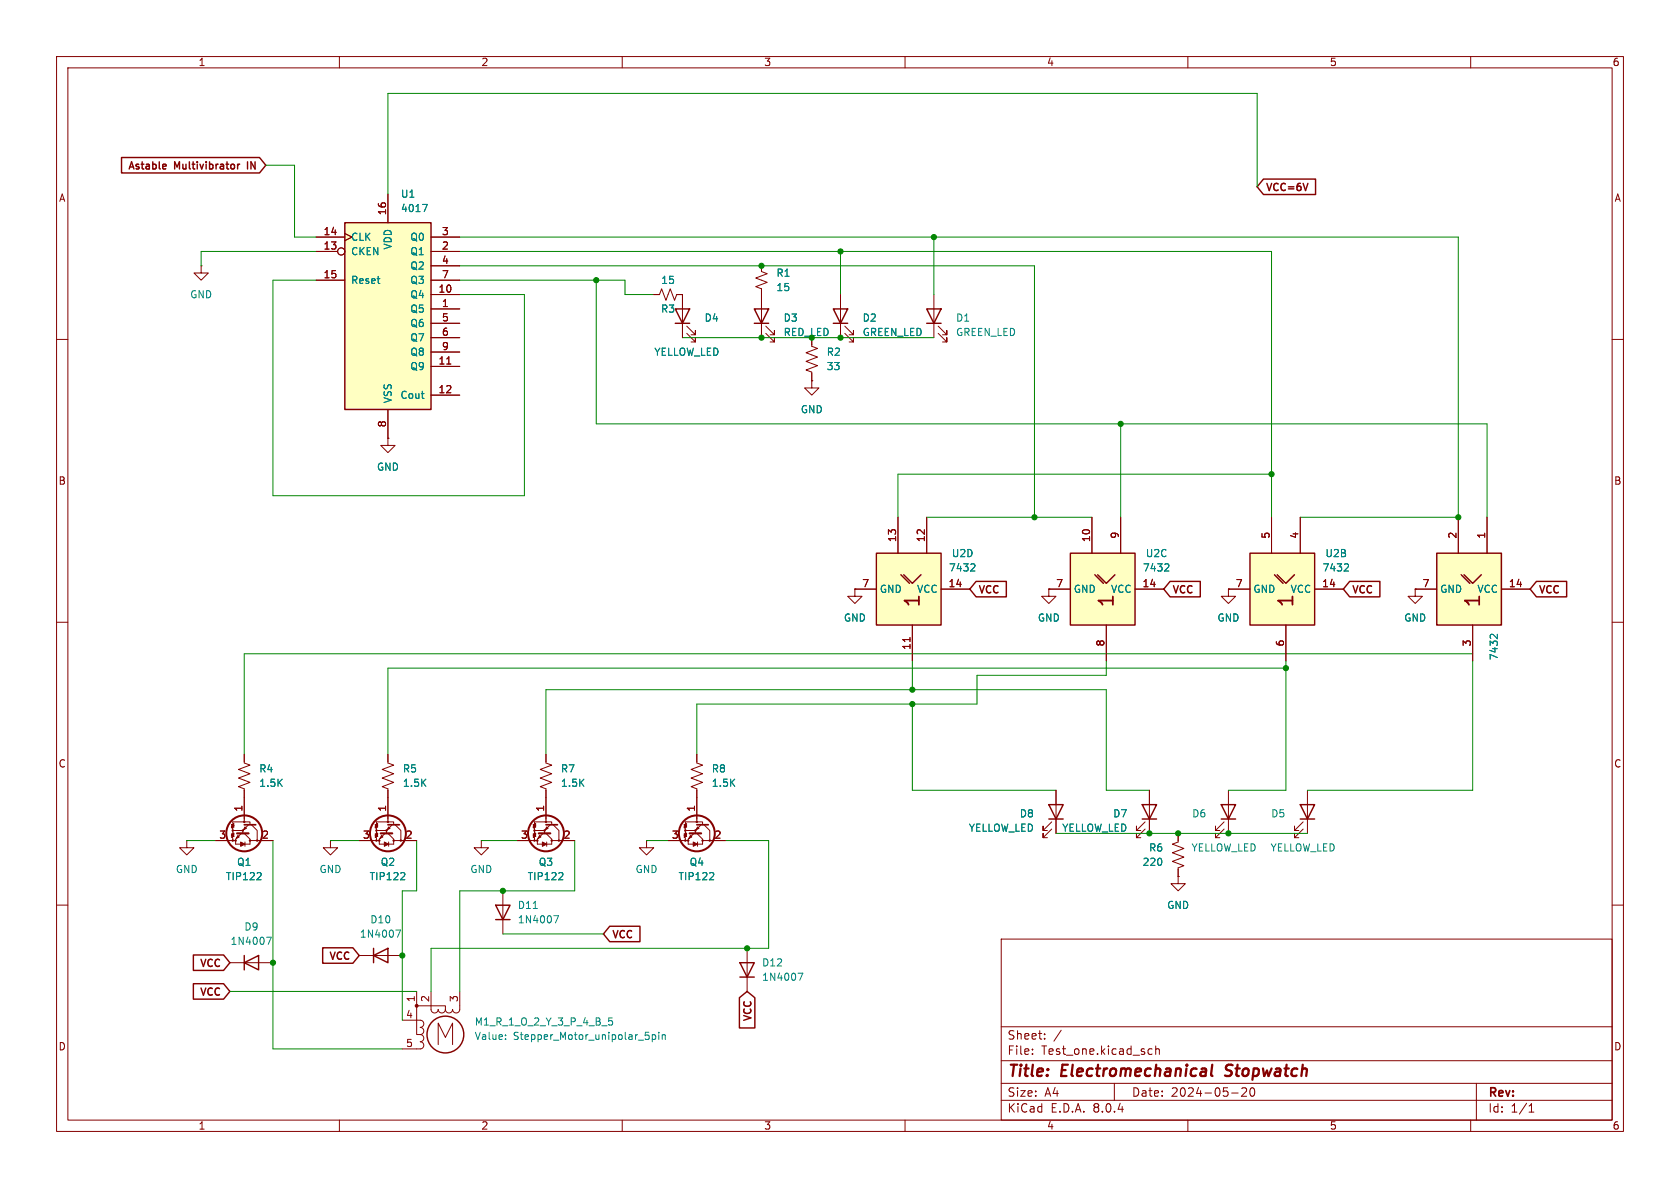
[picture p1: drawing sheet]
<svg xmlns="http://www.w3.org/2000/svg" width="297mm" height="210mm" viewBox="0 0 297 210" stroke-linecap="round" stroke-linejoin="round" font-family="sans-serif">
<g fill="none" stroke="#840000" stroke-width=".18">
<path d="M10 10h277v190h-277zM12 12h273v186h-273zM60 10v2M110 10v2M160 10v2M210 10v2M260 10v2M10 60h2M285 60h2M10 110h2M151.1 104.1v1.3h1.3l-1.3 1.3-1.2-1.3h1.2M151.1 104.1h.1"/>
<path d="M217.2 104.1v1.3h1.2l-1.2 1.3-1.3-1.3h1.3M217.2 104.1h.1M285 110h2M96.5 133.4v1.5l1 .4-2 .7 2 .8-2 .7 2 .8-2 .8 1 .3v5.8M123.2 133.4v1.5l1 .4-2 .7 2 .8-2 .7 2 .8-2 .8 1 .3v1.6M10 160h2M33 148.6v1.3h1.3l-1.3 1.2-1.3-1.2h1.3M33 148.6h.1M85.1 148.6v1.3h1.3l-1.3 1.2-1.3-1.2h1.3M85.1 148.6h.1M88.9 157.5v7.6M91.4 148.6h3.1"/>
<path d="M95 148.6v.6h.9M95.4 147.7l.2 .3-.5 .2zM96 147.3l-1 1v.3h-.5M96.3 146.8h-1.8v.4l.2 .1-.5 .1 .5 .2-.5 .1 .5 .1-.5 .2 .3 .1v.5M96.6 146.2l.3 .2-.5 .3zM96.6 148.8v.8M97.3 145.8l-1 1v.5M97.5 145.8v-.5h-3v.2l.2 .2-.5 .1 .5 .1-.5 .2 .5 .1-.5 .1 .3 .1v.4M97.5 148.6v.6h-.9M97.8 145.8l1 1v1.8h-1.3v-.3l-1-1M98.9 148.6h2.7M114.3 148.6v1.3h1.3l-1.3 1.2-1.3-1.2h1.3"/>
<path d="M114.3 148.6h.1M285 160h2M73.7 177.8v5.1h.6M73.7 177.8h5v.6M73.7 175.3v2.5M76.2 175.3v3.1a.64 .64 0 0 0 .6 .7 .64 .64 0 0 0 .7-.7 .64 .64 0 0 0 .6 .7 .64 .64 0 0 0 .6-.7M81.3 175.3v3.1a.64 .64 0 0 1-.7 .7 .64 .64 0 0 1-.6-.7 .64 .64 0 0 1-.6 .7 .64 .64 0 0 1-.7-.7M132.1 167.6v7.7M177 166h108v32h-108zM60 198v2M71.1 180.3h3.2M74.3 182.9a.64 .64 0 0 1 .6 .6 .64 .64 0 0 1-.6 .7 .63 .63 0 0 1 .6 .6 .63 .63 0 0 1-.6 .6h-3.2"/>
<path d="M74.3 180.3a.64 .64 0 0 1 .6 .7 .64 .64 0 0 1-.6 .6 .63 .63 0 0 1 .6 .6 .63 .63 0 0 1-.6 .7M77.5 184.7v-3.9l1.2 2.6 1.3-2.6v3.9M110 198v2M160 198v2M177 194.5h108M177 191.5h108M177 187.5h108M177 181.5h108M182.5 186.3v.1M182.5 185.5v.1M184.7 183.6v.1M184.7 182.8v.1"/>
<path d="M187.6 182.1l-1.3 2M197 191.5v3M203.2 185.4l.5 .1M203.7 186.3l-.5 .1M204.3 185.5l.2-.1 .4 .1 .1 .9M204.3 184.9v1.5M210 198v2M217.7 193.2h1.2M220.3 192.4v.5l-.8 .9h.9M221.1 192.4a.81 .81 0 0 0 .4 1.4l.2-.1 .1-.5-.1-.8M260 198v2M261 191.5v6.5"/>
<path d="M270.3 196.6h.9M270.3 195.5l.4-.4v1.5"/>
<circle cx="94.5" cy="148.6" r=".13"/>
<circle cx="94.5" cy="146.8" r=".13"/>
<circle cx="95" cy="148.6" r=".13"/>
<circle cx="96.3" cy="146.8" r=".13"/>
<circle cx="96.5" cy="145.3" r=".13"/>
<circle cx="97.5" cy="148.6" r=".13"/>
<circle cx="98.8" cy="148.6" r=".13"/>
</g>
<path d="M214.3 188.2l-.2 1.7 .2 .3M216.6 190.1l.2 .1M216.9 188.4l-.2 .4 .1 .2" fill="none" stroke="#840000" stroke-width=".4"/>
<g fill="none" stroke="#840000" stroke-width=".25">
<path d="M87.6 160h2.6l-1.3 2.6zM87.6 162.6h2.6M130.8 170.2h2.5l-1.2 2.5zM130.8 172.7h2.5"/>
<circle cx="78.7" cy="182.9" r="3.3"/>
</g>
<g fill="none" stroke="#008484" stroke-width=".18">
<path d="M99.4 154.3l.1 .2v.3l-.8 .7h.8M94.3 160.6h.7M97.9 161.9h.8l-.5 1.2M107.6 179.9h.6M141.1 172h.8l-.5 1.3M89.4 183.6v.2M89.4 183v.1M107.8 180.4h.3l.2 .3-.1 .4-.4 .1M114.1 182.5h.6M114.5 183l.3 .2v.3l-.3 .3M115.3 182.9v1.3M115.3 183l.4-.1 .2 .2-.1 .6h-.5"/>
<path d="M116.5 182.5v.1M116.5 182.9v.9M117.1 183l.2-.1 .3 .1v.8M117.1 182.9v.9"/>
</g>
<path d="M96.5 145.8h2.1" fill="none" stroke="#840000" stroke-width=".3"/>
<path d="M95.2 147.3h2.1" fill="none" stroke="#840000" stroke-width=".38"/>
<g fill="#840000" stroke="#840000" stroke-width=".18">
<path d="M95.9 148.8l.7 .4-.7 .4z"/>
<circle cx="73.7" cy="177.8" r=".25"/>
</g>
<circle cx="96.5" cy="147.3" r="3.2" fill="none" stroke="#840000" stroke-width=".36"/>
<g fill="#ffffc2">
<path d="M189.2 97.8h11.5v12.7h-11.5z"/>
<path d="M193.5 101.6l1.6 1.5z"/>
<path d="M194.1 101.6h3l-1.5 1.5z"/>
</g>
<path d="M189.2 97.8h11.5v12.7h-11.5zM193.5 101.6l1.6 1.5M194.1 101.6l1.5 1.5 1.5-1.5" fill="none" stroke="#840000" stroke-width=".25"/>
<path d="M193 91.4v6.4M198.1 91.4v6.4M185.4 104.1v1.3h1.3l-1.3 1.3-1.3-1.3h1.3M185.4 104.1h.1M185.4 104.1h3.8M195.6 110.5v6.3M200.7 104.1h5" fill="none" stroke="#840000" stroke-width=".18"/>
<path d="M206.4 99.7l.2 .2v.3l-.7 .7h.7" fill="none" stroke="#008484" stroke-width=".18"/>
<g fill="#ffffc2">
<path d="M154.9 97.8h11.5v12.7h-11.5z"/>
<path d="M159.3 101.6l1.5 1.5z"/>
<path d="M159.8 101.6h3l-1.5 1.5z"/>
</g>
<g fill="none" stroke="#840000" stroke-width=".25">
<path d="M133.3 54.6h2.6l-1.3 2.6zM133.3 57.2h2.6M147.3 54.6h2.6l-1.3 2.6zM147.3 57.2h2.6M163.8 54.6h2.6l-1.3 2.6zM163.8 57.2h2.6M154.9 97.8h11.5v12.7h-11.5zM159.3 101.6l1.5 1.5M159.8 101.6l1.5 1.5 1.5-1.5M185.4 142.2h2.6l-1.3 2.6zM185.4 144.8h2.6M201.9 142.2h2.6l-1.3 2.6z"/>
<path d="M201.9 144.8h2.6M215.9 142.2h2.5l-1.2 2.6zM215.9 144.8h2.5M229.9 142.2h2.5l-1.3 2.6zM229.9 144.8h2.5M43.2 170.2l2.5-1.3v2.6zM43.2 168.9v2.6M66 168.9l2.6-1.3v2.6zM66 167.6v2.6"/>
</g>
<g fill="none" stroke="#840000" stroke-width=".18">
<path d="M134.6 47v1l1 .4-2 .7 2 .8-2 .8 1 .4v8.6M135.4 58.9l1.5 1.6v-.8v.8h-.8M135.4 57.7l1.5 1.5v-.8v.8h-.8M148.6 52.1v7.6M149.4 58.9l1.5 1.6v-.8v.8h-.8M149.4 57.7l1.5 1.5v-.8v.8h-.8M165.1 52.1v7.6M165.9 58.9l1.5 1.6v-.8v.8h-.8M165.9 57.7l1.5 1.5v-.8v.8h-.8M143.5 67.3v1.3h1.3l-1.3 1.3-1.3-1.3h1.3M143.5 67.3h.1M158.7 91.4v6.4"/>
<path d="M163.8 91.4v6.4M151.1 104.1h3.8M160.9 112.7v.7M161.3 110.5v6.3M166.4 104.1h5M43.2 133.4v1.5l1 .4-2 .7 2 .8-2 .7 2 .8-2 .8 1 .3v5.8M68.6 133.4v1.5l1 .4-2 .7 2 .8-2 .7 2 .8-2 .8 1 .3v5.8M186.7 139.7v7.6M203.2 139.7v7.6M217.2 139.7v7.6M231.1 139.7v7.6M38.1 148.6h3"/>
<path d="M41.7 148.6v.6h.8M42 147.7l.3 .3-.5 .2zM42.7 147.3l-1 1v.3h-.6M42.9 146.8h-1.8v.4l.3 .1-.5 .1 .5 .2-.5 .1 .5 .1-.5 .2 .2 .1v.5M43.3 146.2l.3 .2-.5 .3zM43.3 148.8v.8M43.9 145.8l-1 1v.5M44.2 145.8v-.5h-3.1v.2l.3 .2-.5 .1 .5 .1-.5 .2 .5 .1-.5 .1 .2 .1v.4M44.2 148.6v.6h-.9M44.4 145.8l1.1 1v1.8h-1.3v-.3l-1-1M45.6 148.6h2.7M58.4 148.6v1.3h1.3l-1.3 1.2-1.3-1.2h1.3"/>
<path d="M58.4 148.6h.1M63.5 148.6h3M67.1 148.6v.6h.8M67.4 147.7l.3 .3-.5 .2zM68.1 147.3l-1 1v.3h-.6M68.3 146.8h-1.8v.4l.3 .1-.5 .1 .5 .2-.5 .1 .5 .1-.5 .2 .2 .1v.5M68.7 146.2l.3 .2-.5 .3zM68.7 148.8v.8M69.3 145.8l-1 1v.5M69.6 145.8v-.5h-3.1v.2l.3 .2-.5 .1 .5 .1-.5 .2 .5 .1-.5 .1 .2 .1v.4M69.6 148.6v.6h-.9M69.8 145.8l1.1 1v1.8h-1.3v-.3l-1-1"/>
<path d="M71 148.6h2.7M118.1 148.6h3.1M121.7 148.6v.6h.9M122 147.7l.3 .3-.5 .2zM122.7 147.3l-1 1v.3h-.5M122.9 146.8h-1.7v.4l.2 .1-.5 .1 .5 .2-.5 .1 .5 .1-.5 .2 .3 .1v.5M123.2 141v4.2M123.3 146.2l.3 .2-.5 .3zM123.3 148.8v.8M124 145.8l-1.1 1v.5M124.2 145.8v-.5h-3v.2l.2 .2-.5 .1 .5 .1-.5 .2 .5 .1-.5 .1 .3 .1v.4M124.2 148.6v.6h-.9"/>
<path d="M124.5 145.8l1 1v1.8h-1.3v-.3l-1-1M125.6 148.6h2.7M185.9 146.6l-1.5 1.5v-.8v.8h.8M185.9 145.3l-1.5 1.5v-.7v.7h.8M202.4 146.6l-1.5 1.5v-.8v.8h.8M202.4 145.3l-1.5 1.5v-.7v.7h.8M208.3 154.9v1.3h-1.3l1.3 1.3 1.2-1.3h-1.2M208.3 154.9h.1M208.3 147.3v1.5l-1 .4 2 .8-2 .7 2 .8-2 .8 2 .7-1 .4v1.5M216.4 146.6l-1.5 1.5v-.8v.8h.7M216.4 145.3l-1.5 1.5v-.7v.7h.7M230.4 146.6l-1.5 1.5v-.8v.8h.7"/>
<path d="M230.4 145.3l-1.5 1.5v-.7v.7h.7M40.6 170.2h7.7M63.5 168.9h7.6"/>
<circle cx="41.1" cy="148.6" r=".13"/>
<circle cx="41.1" cy="146.8" r=".13"/>
<circle cx="41.7" cy="148.6" r=".13"/>
<circle cx="42.9" cy="146.8" r=".13"/>
<circle cx="43.2" cy="145.3" r=".13"/>
<circle cx="44.2" cy="148.6" r=".13"/>
<circle cx="45.5" cy="148.6" r=".13"/>
<circle cx="66.5" cy="148.6" r=".13"/>
<circle cx="66.5" cy="146.8" r=".13"/>
<circle cx="67.1" cy="148.6" r=".13"/>
<circle cx="68.3" cy="146.8" r=".13"/>
<circle cx="68.6" cy="145.3" r=".13"/>
<circle cx="69.6" cy="148.6" r=".13"/>
<circle cx="70.9" cy="148.6" r=".13"/>
<circle cx="121.2" cy="146.8" r=".13"/>
<circle cx="121.2" cy="148.6" r=".13"/>
<circle cx="121.7" cy="148.6" r=".13"/>
<circle cx="122.9" cy="146.8" r=".13"/>
<circle cx="123.2" cy="145.3" r=".13"/>
<circle cx="124.2" cy="148.6" r=".13"/>
<circle cx="125.5" cy="148.6" r=".13"/>
</g>
<path d="M172.1 99.7l.3 .2-.1 .3-.7 .7h.8M46.1 154.3l.1 .2-.1 .3-.7 .7h.8M71.5 154.3l.1 .2-.1 .3-.7 .7h.8M126.1 154.3l.1 .2-.1 .3-.7 .7h.8M47.1 165.7h.9l-.6 1.2M70 164.4h.8l-.5 1.3" fill="none" stroke="#008484" stroke-width=".18"/>
<path d="M43.2 145.8h2M68.6 145.8h2M123.2 145.8h2" fill="none" stroke="#840000" stroke-width=".3"/>
<path d="M41.9 147.3h2M67.3 147.3h2M121.9 147.3h2.1" fill="none" stroke="#840000" stroke-width=".38"/>
<g fill="#840000" stroke="#840000" stroke-width=".18">
<path d="M67.9 148.8l.8 .4-.8 .4z"/>
<path d="M42.5 148.8l.8 .4-.8 .4z"/>
<path d="M122.6 148.8l.7 .4-.7 .4z"/>
</g>
<g fill="none" stroke="#840000" stroke-width=".36">
<circle cx="43.2" cy="147.3" r="3.2"/>
<circle cx="68.6" cy="147.3" r="3.2"/>
<circle cx="123.2" cy="147.3" r="3.2"/>
</g>
<g fill="#ffffc2">
<path d="M221 97.8h11.4v12.7h-11.4z"/>
<path d="M225.3 101.6l1.5 1.5z"/>
<path d="M225.8 101.6h3.1l-1.6 1.5z"/>
</g>
<path d="M221 97.8h11.4v12.7h-11.4zM225.3 101.6l1.5 1.5M225.8 101.6l1.5 1.5 1.6-1.5" fill="none" stroke="#840000" stroke-width=".25"/>
<path d="M224.8 91.4v6.4M229.9 91.4v6.4M217.2 104.1h3.8M227.3 110.5v6.3M232.4 104.1h5.1" fill="none" stroke="#840000" stroke-width=".18"/>
<path d="M238.2 99.7l.2 .2-.1 .3-.7 .7h.8" fill="none" stroke="#008484" stroke-width=".18"/>
<g fill="#ffffc2">
<path d="M254 97.8h11.4v12.7h-11.4z"/>
<path d="M258.3 101.6l1.5 1.5z"/>
<path d="M258.8 101.6h3.1l-1.6 1.5z"/>
</g>
<path d="M119.4 54.6h2.5l-1.3 2.6zM119.4 57.2h2.5M254 97.8h11.4v12.7h-11.4zM258.3 101.6l1.5 1.5M258.8 101.6l1.5 1.5 1.6-1.5" fill="none" stroke="#840000" stroke-width=".25"/>
<g fill="none" stroke="#840000" stroke-width=".18">
<path d="M35.6 47v1.3h1.2l-1.2 1.2-1.3-1.2h1.3M35.6 47h.1M115.6 52.1h1l.4-1 .7 2 .8-2 .8 2 .3-1h1v7.6M121.4 58.9l1.5 1.6v-.8v.8h-.7M121.4 57.7l1.5 1.5v-.8v.8h-.7M143.5 59.7v1.5l1 .4-2 .8 2 .7-2 .8 2 .7-2 .8 1 .4v1.5M257.8 91.4v6.4M262.9 91.4v6.4M250.2 104.1v1.3h1.3l-1.3 1.3-1.3-1.3h1.3M250.2 104.1h.1M250.2 104.1h3.8M260.3 110.5v6.3"/>
<path d="M265.4 104.1h5.1"/>
</g>
<path d="M264.7 112.1v.8l-.7-.7-.3-.1-.3 .3" fill="none" stroke="#008484" stroke-width=".18"/>
<path d="M61 39.4h15.2v33h-15.2z" fill="#ffffc2"/>
<g fill="none" stroke="#840000" stroke-width=".25">
<path d="M21.5 27.8h24.4l1.1 1.4-1.1 1.4h-24.4zM29.3 29.1l.1 .2-.6 .2M42.4 29l-.4 .3M61 39.4h15.2v33h-15.2zM223.4 31.7h9.2v2.7h-9.2l-1.2-1.4zM231.2 32.4l-.4 1.3M172.6 102.8h5.3v2.7h-5.3l-1.2-1.4zM206.9 102.8h5.3v2.7h-5.3l-1.2-1.4zM238.6 102.8h5.3v2.7h-5.3l-1.1-1.4zM271.6 102.8h5.4v2.7h-5.4l-1.1-1.4zM34.2 168.8h5.3l1.1 1.4-1.1 1.3h-5.3zM34.2 173.9h5.3l1.1 1.4-1.1 1.3h-5.3z"/>
<path d="M57 167.5h5.4l1.1 1.4-1.1 1.4h-5.4zM107.8 163.7h5.3v2.8h-5.3l-1.1-1.4zM130.7 176.4l1.4-1.1 1.3 1.1v5.3h-2.7z"/>
</g>
<g fill="none" stroke="#840000" stroke-width=".18">
<path d="M68.6 34.3v5.1M55.9 44.5h3.8M55.9 41.9h5.1M55.9 49.5h5.1M61 41.3l1.2 .6-1.2 .6M76.2 54.6h5.1M76.2 52.1h5.1M76.2 44.5h5.1M76.2 41.9h5.1M76.2 49.5h5.1M76.2 47h5.1M76.2 57.2h5.1"/>
<path d="M76.2 59.7h5.1M115.6 52.1h1M119.6 52.1h1v2.5M120.6 57.2v2.5M134.6 47v1M134.6 51.1v3.5M134.6 57.2v2.5M143.5 59.7v1.3M148.6 52.1v2.5M148.6 57.2v2.5M68.6 77.5v1.2h1.2l-1.2 1.3-1.3-1.3h1.3M68.6 77.5h.1"/>
<path d="M68.6 72.4v5.1M76.2 64.8h5.1M76.2 69.9h5.1M76.2 62.2h5.1M79 64.4h.7M143.5 67.3h.1M143.5 66v1.3M158.7 91.4v6.4M163.8 91.4v6.4M193 91.4v6.4M198.1 91.4v6.4M224.8 91.4v6.4"/>
<path d="M229.9 91.4v6.4M257.8 91.4v6.4M262.9 91.4v6.4M151.1 104.1h.1M151.1 104.1h3.8M160.9 112.7v.7M161.3 110.5v6.3M166.4 104.1h5M185.4 104.1h.1M185.4 104.1h3.8M195.6 110.5v6.3M200.7 104.1h5"/>
<path d="M217.2 104.1h.1M217.2 104.1h3.8M227.3 110.5v6.3M232.4 104.1h5.1M250.2 104.1h.1M250.2 104.1h3.8M260.3 110.5v6.3M265.4 104.1h5.1M43.2 133.4v1.2M43.2 139.7v5.1M68.6 133.4v1.2M68.6 139.7v5.1"/>
<path d="M96.5 133.4v1.2M96.5 139.7v5.1M123.2 133.4v1.2M123.2 139.7v5.1M186.7 139.7v2.5M203.2 139.7v2.5M38.1 148.6h2.5M45.6 148.6h2.7M63.5 148.6h2.5M71 148.6h2.7M91.4 148.6h2.6M98.9 148.6h2.7"/>
<path d="M118.1 148.6h2.5M125.6 148.6h2.7M186.7 144.8v2.5M203.2 144.8v2.5M208.3 154.9h.1M208.3 147.3v1.3M208.3 153.7v1.2"/>
<circle cx="60.3" cy="44.4" r=".63"/>
</g>
<path d="M74.7 36.1h.8l-.5 1.3M172.1 99.7l.3 .2-.1 .3-.7 .7h.8M206.4 99.7l.2 .2v.3l-.7 .7h.7M238.2 99.7l.2 .2-.1 .3-.7 .7h.8M264.7 112.1v.8l-.7-.7-.3-.1-.3 .3M46.1 154.3l.1 .2-.1 .3-.7 .7h.8M71.5 154.3l.1 .2-.1 .3-.7 .7h.8M99.4 154.3l.1 .2v.3l-.8 .7h.8M126.1 154.3l.1 .2-.1 .3-.7 .7h.8" fill="none" stroke="#008484" stroke-width=".18"/>
<g fill="none" stroke="#008400" stroke-width=".18">
<path d="M47 29.2h5.1v12.7h3.8M222.2 33v-16.5h-153.6v17.8M55.9 49.5h-7.6v38.1h44.4v-35.5h-11.4M55.9 44.5h-20.3v2.5M81.3 49.5h29.2v2.6h5.1M81.3 41.9h176.5v49.5h-27.9M81.3 44.5h143.5v46.9M81.3 47h101.6v44.4M105.4 49.5v25.4h157.5v16.5M120.6 59.7h44.5M148.6 44.5v7.6M165.1 41.9v10.2"/>
<path d="M198.1 74.9v16.5M163.8 91.4h29.2M224.8 83.8h-66.1v7.6M161.3 116.8v5.1M195.6 116.8v2.6h-22.9v5.1h-49.5v8.9M227.3 118.1h-158.7v15.3M227.3 116.8v22.9h-10.1M260.3 115.6h-217.1v17.8M260.3 116.8v22.9h-29.2M96.5 133.4v-11.5h99.1v17.8h7.6M161.3 124.5v15.2h25.4M33 148.6h5.1"/>
<path d="M48.3 148.6v36.8h22.8M58.4 148.6h5.1M73.7 148.6v8.9h-2.6v22.8M85.1 148.6h6.3M101.6 148.6v8.9h-20.3v17.8M114.3 148.6h3.8M128.3 148.6h7.6v19h-59.7v7.7M186.7 147.3h44.4M40.6 175.3h33.1M88.9 165.1h17.8"/>
</g>
<g fill="#008400" stroke="#008400" stroke-width=".18">
<circle cx="198.1" cy="74.9" r=".46"/>
<circle cx="182.9" cy="91.4" r=".46"/>
<circle cx="217.2" cy="147.3" r=".46"/>
<circle cx="208.3" cy="147.3" r=".46"/>
<circle cx="227.3" cy="118.1" r=".46"/>
<circle cx="257.8" cy="91.4" r=".46"/>
<circle cx="203.2" cy="147.3" r=".46"/>
<circle cx="224.8" cy="83.8" r=".46"/>
<circle cx="134.6" cy="47" r=".46"/>
<circle cx="134.6" cy="59.7" r=".46"/>
<circle cx="105.4" cy="49.5" r=".46"/>
<circle cx="71.1" cy="168.9" r=".46"/>
<circle cx="48.3" cy="170.2" r=".46"/>
<circle cx="148.6" cy="59.7" r=".46"/>
<circle cx="161.3" cy="124.5" r=".46"/>
<circle cx="161.3" cy="121.9" r=".46"/>
<circle cx="165.1" cy="41.9" r=".46"/>
<circle cx="148.6" cy="44.5" r=".46"/>
<circle cx="88.9" cy="157.5" r=".46"/>
<circle cx="132.1" cy="167.6" r=".46"/>
</g>
<g font-size="3.5" fill="#840000">
<text x="163" y="107.6" transform="rotate(-90 163 107.6)">1</text>
<text x="197.3" y="107.6" transform="rotate(-90 197.3 107.6)">1</text>
<text x="229.1" y="107.6" transform="rotate(-90 229.1 107.6)">1</text>
<text x="262.1" y="107.6" transform="rotate(-90 262.1 107.6)">1</text>
</g>
<g font-size="2.8" fill="#840000">
<text x="178" y="190.9">Title:</text>
<text x="187.7" y="190.9">Electromechanical</text>
<text x="217.5" y="190.9">Stopwatch</text>
</g>
<g font-size="2.1" fill="#840000">
<text x="178" y="184">Sheet:</text>
<text x="178" y="186.7">File:</text>
<text x="184.1" y="186.7">Test_one.kicad_sch</text>
<text x="178" y="196.9">KiCad</text>
<text x="178" y="194.1">Size:</text>
<text x="184.7" y="194.1">A4</text>
<text x="185.7" y="196.9">E.D.A.</text>
<text x="193.3" y="196.9">8.0.4</text>
<text x="200" y="194.1">Date:</text>
<text x="207" y="194.1">2024-05-20</text>
<text x="263" y="194.3">Rev:</text>
<text x="263" y="196.9">Id:</text>
<text x="267.1" y="196.9">1/1</text>
</g>
<g font-size="1.8" fill="#840000">
<text x="35" y="11.9">1</text>
<text x="85" y="11.9">2</text>
<text x="135" y="11.9">3</text>
<text x="185" y="11.9">4</text>
<text x="235" y="11.9">5</text>
<text x="285" y="11.9">6</text>
<text x="10.3" y="35.9">A</text>
<text x="22.4" y="30.3">Astable</text>
<text x="30.7" y="30.3">Multivibrator</text>
<text x="44.1" y="30.3">IN</text>
<text x="223.7" y="34.1">VCC=6V</text>
<text x="285.3" y="35.9">A</text>
<text x="57.1" y="41.7">14</text>
<text x="68.3" y="38.1" transform="rotate(-90 68.3 38.1)">16</text>
<text x="78" y="41.7">3</text>
<text x="57.1" y="44.2">13</text>
<text x="78" y="44.2">2</text>
<text x="78" y="46.7">4</text>
<text x="57.1" y="49.3">15</text>
<text x="77.4" y="51.8">10</text>
<text x="78" y="49.3">7</text>
<text x="78" y="54.4">1</text>
<text x="78" y="56.9">5</text>
<text x="78" y="59.4">6</text>
<text x="77.4" y="64.5">11</text>
<text x="78" y="62">9</text>
<text x="77.4" y="69.6">12</text>
<text x="68.3" y="75.6" transform="rotate(-90 68.3 75.6)">8</text>
<text x="10.3" y="85.9">B</text>
<text x="285.3" y="85.9">B</text>
<text x="158.5" y="95.9" transform="rotate(-90 158.5 95.9)">13</text>
<text x="163.6" y="95.9" transform="rotate(-90 163.6 95.9)">12</text>
<text x="192.8" y="95.9" transform="rotate(-90 192.8 95.9)">10</text>
<text x="197.9" y="95.3" transform="rotate(-90 197.9 95.3)">9</text>
<text x="224.5" y="95.3" transform="rotate(-90 224.5 95.3)">5</text>
<text x="229.6" y="95.3" transform="rotate(-90 229.6 95.3)">4</text>
<text x="257.6" y="95.3" transform="rotate(-90 257.6 95.3)">2</text>
<text x="262.6" y="95.3" transform="rotate(-90 262.6 95.3)">1</text>
<text x="152.3" y="103.9">7</text>
<text x="167.6" y="103.9">14</text>
<text x="172.9" y="105.2">VCC</text>
<text x="186.6" y="103.9">7</text>
<text x="201.9" y="103.9">14</text>
<text x="207.2" y="105.2">VCC</text>
<text x="218.4" y="103.9">7</text>
<text x="233.6" y="103.9">14</text>
<text x="238.9" y="105.2">VCC</text>
<text x="251.4" y="103.9">7</text>
<text x="266.7" y="103.9">14</text>
<text x="271.9" y="105.2">VCC</text>
<text x="161" y="115" transform="rotate(-90 161 115)">11</text>
<text x="195.3" y="114.4" transform="rotate(-90 195.3 114.4)">8</text>
<text x="227.1" y="114.4" transform="rotate(-90 227.1 114.4)">6</text>
<text x="260.1" y="114.4" transform="rotate(-90 260.1 114.4)">3</text>
<text x="10.3" y="135.9">C</text>
<text x="285.3" y="135.9">C</text>
<text x="42.9" y="143.6" transform="rotate(-90 42.9 143.6)">1</text>
<text x="68.3" y="143.6" transform="rotate(-90 68.3 143.6)">1</text>
<text x="96.3" y="143.6" transform="rotate(-90 96.3 143.6)">1</text>
<text x="122.9" y="143.6" transform="rotate(-90 122.9 143.6)">1</text>
<text x="38.7" y="148.3">3</text>
<text x="46.2" y="148.3">2</text>
<text x="64.1" y="148.3">3</text>
<text x="71.6" y="148.3">2</text>
<text x="92" y="148.3">3</text>
<text x="99.6" y="148.3">2</text>
<text x="118.7" y="148.3">3</text>
<text x="126.2" y="148.3">2</text>
<text x="108.1" y="166.2">VCC</text>
<text x="35.1" y="171.3">VCC</text>
<text x="57.9" y="170">VCC</text>
<text x="35.1" y="176.4">VCC</text>
<text x="73.4" y="177.2" transform="rotate(-90 73.4 177.2)">1</text>
<text x="75.9" y="177.2" transform="rotate(-90 75.9 177.2)">2</text>
<text x="81" y="177.2" transform="rotate(-90 81 177.2)">3</text>
<text x="10.3" y="185.9">D</text>
<text x="71.7" y="180.1">4</text>
<text x="71.7" y="185.2">5</text>
<text x="133.2" y="180.8" transform="rotate(-90 133.2 180.8)">VCC</text>
<text x="285.3" y="185.9">D</text>
<text x="35" y="199.9">1</text>
<text x="85" y="199.9">2</text>
<text x="135" y="199.9">3</text>
<text x="185" y="199.9">4</text>
<text x="235" y="199.9">5</text>
<text x="285" y="199.9">6</text>
</g>
<g font-size="1.8" fill="#008484">
<text x="70.8" y="35.2">U1</text>
<text x="70.8" y="37.7">4017</text>
<text x="62" y="45.3">CKEN</text>
<text x="62" y="42.8">CLK</text>
<text x="69.4" y="44.2" transform="rotate(-90 69.4 44.2)">VDD</text>
<text x="72.4" y="45.3">Q1</text>
<text x="72.4" y="42.8">Q0</text>
<text x="72.4" y="47.9">Q2</text>
<text x="33.5" y="52.9">GND</text>
<text x="62" y="50.4">Reset</text>
<text x="72.4" y="52.9">Q4</text>
<text x="72.4" y="50.4">Q3</text>
<text x="116.8" y="50.4">15</text>
<text x="137.2" y="49.1">R1</text>
<text x="137.2" y="51.7">15</text>
<text x="72.4" y="55.5">Q5</text>
<text x="72.4" y="58">Q6</text>
<text x="116.8" y="55.5">R3</text>
<text x="124.5" y="57.1">D4</text>
<text x="138.4" y="57.1">D3</text>
<text x="152.4" y="57.1">D2</text>
<text x="152.4" y="59.6">GREEN_LED</text>
<text x="168.9" y="57.1">D1</text>
<text x="168.9" y="59.6">GREEN_LED</text>
<text x="72.4" y="65.6">Q9</text>
<text x="72.4" y="60.6">Q7</text>
<text x="72.4" y="63.1">Q8</text>
<text x="115.6" y="63.1">YELLOW_LED</text>
<text x="146.1" y="63.1">R2</text>
<text x="146.1" y="65.6">33</text>
<text x="69.4" y="71.4" transform="rotate(-90 69.4 71.4)">VSS</text>
<text x="70.7" y="70.7">Cout</text>
<text x="141.5" y="73.3">GND</text>
<text x="66.5" y="83.4">GND</text>
<text x="167.7" y="101.2">7432</text>
<text x="168.2" y="98.7">U2D</text>
<text x="201.9" y="101.2">7432</text>
<text x="202.5" y="98.7">U2C</text>
<text x="233.7" y="101.2">7432</text>
<text x="234.2" y="98.7">U2B</text>
<text x="155.4" y="105">GND</text>
<text x="162" y="105">VCC</text>
<text x="189.7" y="105">GND</text>
<text x="196.3" y="105">VCC</text>
<text x="221.5" y="105">GND</text>
<text x="228.1" y="105">VCC</text>
<text x="254.5" y="105">GND</text>
<text x="261.1" y="105">VCC</text>
<text x="149.1" y="110.1">GND</text>
<text x="183.4" y="110.1">GND</text>
<text x="215.1" y="110.1">GND</text>
<text x="248.2" y="110.1">GND</text>
<text x="265" y="116.8" transform="rotate(-90 265 116.8)">7432</text>
<text x="45.7" y="136.8">R4</text>
<text x="71.1" y="136.8">R5</text>
<text x="99.1" y="136.8">R7</text>
<text x="125.7" y="136.8">R8</text>
<text x="45.7" y="139.3">1.5K</text>
<text x="71.1" y="139.3">1.5K</text>
<text x="99.1" y="139.3">1.5K</text>
<text x="125.7" y="139.3">1.5K</text>
<text x="171.2" y="147.2">YELLOW_LED</text>
<text x="180.2" y="144.7">D8</text>
<text x="187.7" y="147.2">YELLOW_LED</text>
<text x="196.7" y="144.7">D7</text>
<text x="210.7" y="144.7">D6</text>
<text x="224.6" y="144.7">D5</text>
<text x="31" y="154.5">GND</text>
<text x="39.8" y="155.8">TIP122</text>
<text x="41.8" y="153.3">Q1</text>
<text x="56.4" y="154.5">GND</text>
<text x="65.2" y="155.8">TIP122</text>
<text x="67.2" y="153.3">Q2</text>
<text x="83.1" y="154.5">GND</text>
<text x="93.2" y="155.8">TIP122</text>
<text x="95.1" y="153.3">Q3</text>
<text x="112.3" y="154.5">GND</text>
<text x="119.9" y="155.8">TIP122</text>
<text x="121.8" y="153.3">Q4</text>
<text x="201.9" y="153.3">220</text>
<text x="203" y="150.7">R6</text>
<text x="210.5" y="150.7">YELLOW_LED</text>
<text x="224.5" y="150.7">YELLOW_LED</text>
<text x="91.4" y="160.9">D11</text>
<text x="206.2" y="160.9">GND</text>
<text x="40.7" y="167.2">1N4007</text>
<text x="43.1" y="164.7">D9</text>
<text x="63.5" y="166">1N4007</text>
<text x="65.4" y="163.4">D10</text>
<text x="91.4" y="163.4">1N4007</text>
<text x="134.6" y="171">D12</text>
<text x="134.6" y="173.6">1N4007</text>
<text x="83.8" y="181.5">M1_R_1_O_2_Y_3_P_4_B_5</text>
<text x="83.8" y="184">Value:</text>
<text x="90.7" y="184">Stepper_Motor_unipolar_5pin</text>
</g>
<text font-size="1.8" fill="#008400" x="138.4" y="59.6">RED_LED</text>
</svg>
